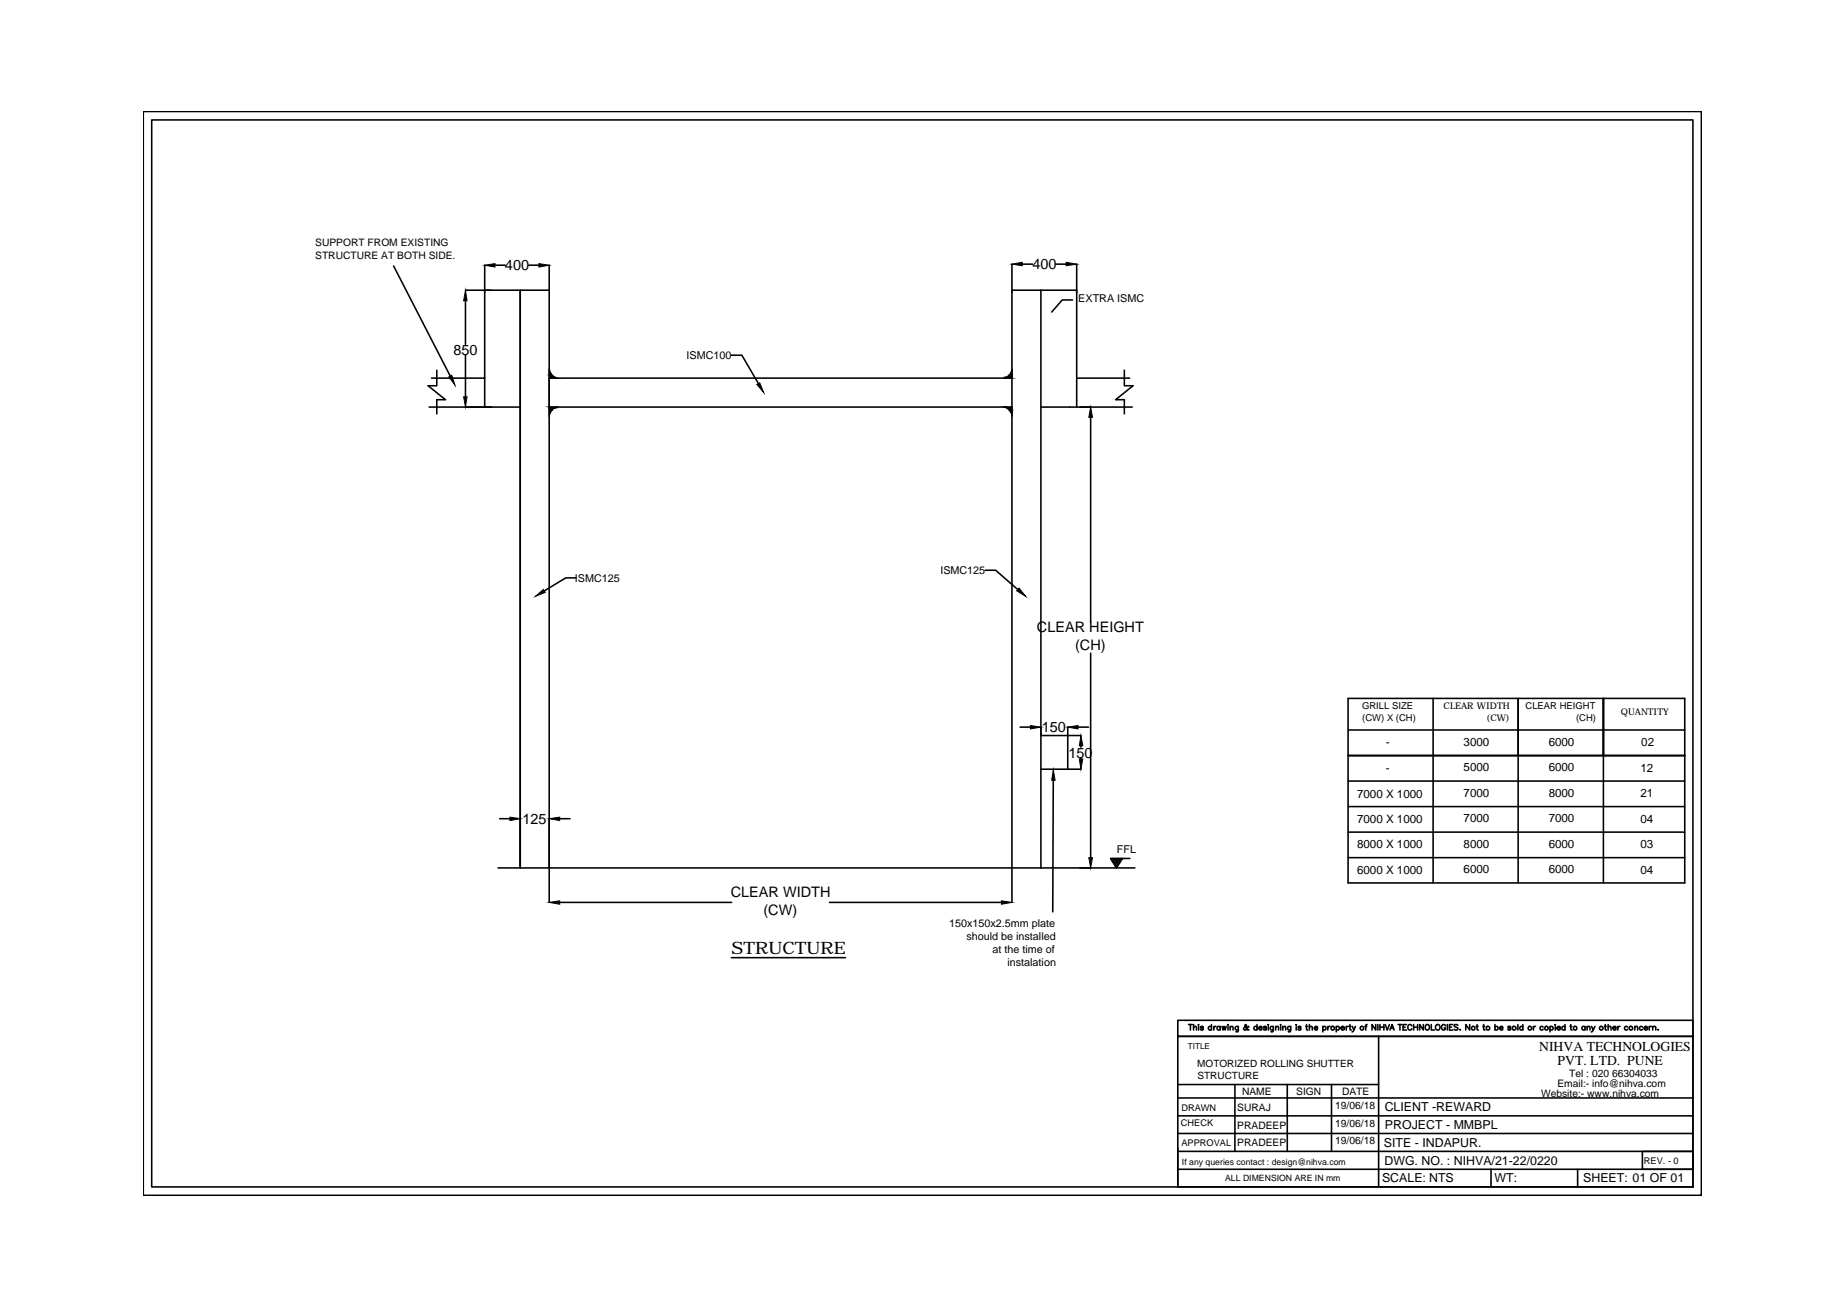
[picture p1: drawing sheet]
<svg xmlns="http://www.w3.org/2000/svg" width="297mm" height="210mm" viewBox="0 0 297 210" stroke-linecap="round" stroke-linejoin="round" font-family="sans-serif">
<!-- layer: 0 -->
<g fill="none" stroke="#000" stroke-width=".25">
<path d="M23 17.9h250.6v174.4h-250.6zM24.4 19.3h247.9v171.6h-247.9zM63.3 42.8l9.1 17.7M70.2 59.5v2.5h-1.4l2.8 2.3h-1.4v2.3M74.9 46.7h13.4M74.9 48.4v7M74.9 57.1v6.7M77.9 42.7v22.8M79.6 42.7h1.7M83.7 46.7v92.9M85 42.7h1.7M88.3 42.7v102.4"/>
<path d="M88.3 59.5a1.67 1.67 0 0 0 1.3 1.3M117.6 57.1h1.7l2.7 4.6M162.7 42.5v102.6M162.7 46.7h10.5M162.8 59.5a1.67 1.67 0 0 1-1.2 1.3M164.4 42.5h1.6M167.4 46.7v92.9M169.8 42.5h1.7M172.5 48.2h-1.7l-1.7 2M173.2 42.5v23M180.8 59.5v2.5h1.4l-2.8 2.3h1.4v2.3M69 65.5h14.7"/>
<path d="M69.4 60.8h8.5M88.3 65.5h74.4M88.3 60.8h74.4M89.6 65.5a1.67 1.67 0 0 0-1.3 1.3M161.6 65.5a1.67 1.67 0 0 1 1.2 1.3M167.4 65.5h14.7M173.2 60.8h8.5M175.4 67.1v33M92.6 92.9h-1.6l-3.4 2.1M158.4 91.7h1.7l3.6 3.1M164.1 117h1.6M167.4 117v1.3h4.3v5.4h-4.3"/>
<path d="M171.7 117v1.5M171.7 118.3h2.1M173.4 117h1.7M173.8 120v.2M175.4 105.1v32.9M216.8 117.4h54.1M216.8 112.3h54.1v29.7h-54.1zM230.5 112.3v29.7M244.2 112.3v29.7M257.9 112.3v29.7M80.1 139.6h102.4M80.4 131.7h1.6"/>
<path d="M90 131.7h1.7M169.4 125.5l-.1 21.2M171.7 123.7h2.1M173.8 121.9v.2M178.7 138.1h-.1M179 138.1l-.3 .2M179.3 138.1l-.4 .4M179.5 138.1l-.5 .6M179.7 139.4l-.2 .2M179.8 138.1l-.7 .7M180.1 138.1l-.9 .9M180.1 138.7l-.7 .7"/>
<path d="M180.4 138.1l-1.1 1.1M180.5 138.1l-1 1.5-.9-1.5h3.1M216.8 121.5h54.1h-54.1M216.8 125.6h54.1M216.8 129.7h54.1M216.8 133.8h54.1M216.8 138h54.1M257.9 121.5v-9.2v9.2M90 145.1h27.7M117.6 154h18.4M133.4 145.1h27.7M189.4 179.5h82.9"/>
<path d="M189.4 176.6h82.9M189.4 174.4h32.3M191.1 164.8h.6M191.4 164.8v.9M192 165.3l.2-.2h.2v.6M192 164.8v.9M192.8 164.8v.1zM192.8 165.1v.6M193.5 165.2l-.1-.1h-.3v.2l.4 .1v.2l-.1 .1-.3-.1M194.8 165.2a.28 .28 0 0 0-.4 0 .28 .28 0 0 0 0 .4 .28 .28 0 0 0 .4 0M194.8 164.8v.9M195.2 165.1v.6"/>
<path d="M195.6 165.1h-.3l-.1 .2M196.2 165.2a.28 .28 0 0 0-.4 0 .28 .28 0 0 0 0 .4 .28 .28 0 0 0 .4 0M196.2 165.1v.6M196.5 165.1l.2 .6 .2-.6 .1 .6 .2-.6M197.5 164.8v.1zM197.5 165.1v.6M197.8 165.3l.2-.2h.3v.6M197.8 165.1v.6M198.6 174.4v10.8M199.2 165.1l-.1 .8h-.3M199.2 165.2a.28 .28 0 0 0-.5 0 .28 .28 0 0 0 0 .4 .28 .28 0 0 0 .5 0M200.8 165.2v-.1a.53 .53 0 0 1-.8 .5v-.3l.5-.3-.2-.2-.1 .1 .1 .2 .3 .5h.2"/>
<path d="M202.2 165.2a.28 .28 0 0 0-.5 0 .28 .28 0 0 0 0 .4 .28 .28 0 0 0 .5 0M202.2 164.8v.9M202.5 165.3h.5a.28 .28 0 0 0-.4-.2 .28 .28 0 0 0-.2 .3 .28 .28 0 0 0 .3 .3l.3-.1M203.7 165.2l-.2-.1h-.2v.2l.3 .1 .1 .2-.2 .1-.3-.1M204 164.8v.1zM204 165.1v.6M204.8 165.1l-.1 .8h-.3M204.8 165.2a.28 .28 0 0 0-.4 0 .28 .28 0 0 0 0 .4 .28 .28 0 0 0 .4 0M205.2 165.3l.2-.2h.2v.6M205.2 165.1v.6M205.9 164.8h.1zM206 165.1v.6"/>
<path d="M206.3 165.3l.2-.2h.2l.1 .6M206.3 165.1v.6M207 174.4v10.8M207.6 165.1l-.1 .8h-.3M207.6 165.2a.28 .28 0 0 0-.4 0 .28 .28 0 0 0 0 .4 .28 .28 0 0 0 .4 0M208.5 164.8v.1zM208.5 165.1v.6M209.2 165.2l-.1-.1h-.3v.2l.4 .1v.2l-.1 .1-.3-.1M210 165.1h.3M210.1 164.8v.7l.2 .2M210.6 165.3l.2-.2h.2v.6M210.6 164.8v.9"/>
<path d="M211.4 165.3h.5a.28 .28 0 0 0-.3-.2 .28 .28 0 0 0-.3 .3 .28 .28 0 0 0 .3 .3l.3-.1M212.7 165.2a.28 .28 0 0 1 .5 0 .28 .28 0 0 1 0 .4 .28 .28 0 0 1-.5 0M212.7 165.1v.9M213.5 165.1v.6M213.9 165.1h-.2l-.2 .2M214.1 174.4v10.8M214.9 165.2a.28 .28 0 0 1 .4 0 .28 .28 0 0 1 0 .4 .28 .28 0 0 1-.4 0M214.9 165.1v.9M215.7 165.3h.5a.29 .29 0 0 0-.4-.2 .29 .29 0 0 0-.1 .4 .29 .29 0 0 0 .4 .1h.1M216.5 165.1v.6M216.8 165.1h-.2l-.1 .2M217 165.1h.3"/>
<path d="M217.1 164.8v.7l.2 .2M217.5 165.1l.2 .6 .3-.6M217.7 165.7l-.3 .3M219.5 165.1h.3M219.9 164.8l-.3 .2v.7M221.2 164.8v.9l-.5-.9v.9M221.6 164.8v.9M221.7 166.7h50.6h-82.9v-2.6h82.9v26.8M221.7 166.7h-32.3v24.2M221.7 166.7v24.2M221.9 164.8v.9M221.9 165.2h.7"/>
<path d="M222.6 164.8v.9M222.8 164.8l.3 .9 .3-.9M223.5 165.7l.4-.9 .3 .9M223.7 165.4h.4M224.8 164.8h.6M225.1 164.8v.9M225.7 165.2h.3M226.2 164.8h-.5v.9h.5M227 165a.33 .33 0 0 0-.3-.2 .33 .33 0 0 0-.3 .3v.2a.33 .33 0 0 0 .3 .4 .33 .33 0 0 0 .3-.2M227.3 165.2h.7M227.3 164.8v.9M228 164.8v.9"/>
<path d="M228.9 164.8v.9l-.6-.9v.9M229.3 164.9l.1-.1a.42 .42 0 0 1 .5 .4 .42 .42 0 0 1-.5 .4l-.2-.3zM230.2 164.8v.9h.5M232.5 165a.33 .33 0 0 0-.4-.2 .33 .33 0 0 0-.3 .3v.2a.32 .32 0 0 0 .3 .4 .32 .32 0 0 0 .4-.4h-.2M232.8 164.8v.9M233.1 165.2h.3M233.7 164.8h-.6v.9h.6M234.5 164.9l-.3-.1-.3 .1v.2l.6 .3v.2l-.3 .1-.3-.1M234.8 165.6h.1zM236.4 164.8v.9l-.7-.9v.9M237.4 165.1h.3M237.5 164.8v.7l.3 .2"/>
<path d="M238.5 165.1h.3M238.6 164.8v.7l.2 .2M240.4 165.2a.28 .28 0 0 1 .4 0 .28 .28 0 0 1 0 .4 .28 .28 0 0 1-.4 0M240.4 164.8v.9M241.2 165.3h.5a.28 .28 0 0 0-.3-.2 .28 .28 0 0 0-.3 .3 .28 .28 0 0 0 .3 .3l.3-.1M243 165.2l-.2-.1h-.3v.2l.4 .1 .1 .2-.2 .1-.3-.1M244.1 164.8v.9M244.9 165.2a.28 .28 0 0 0-.4 0 .28 .28 0 0 0 0 .4 .28 .28 0 0 0 .4 0M244.9 164.8v.9M246.6 165.1v.6M246.9 165.1h-.2l-.1 .2M248.2 165.2a.28 .28 0 0 0-.4 0 .28 .28 0 0 0 0 .4 .28 .28 0 0 0 .4 0"/>
<path d="M249.3 165.2a.28 .28 0 0 1 .4 0 .28 .28 0 0 1 0 .4 .28 .28 0 0 1-.4 0M249.3 165.1v.9M250.1 164.8v.1zM250.1 165.1v.6M250.4 165.3h.5a.28 .28 0 0 0-.3-.2 .28 .28 0 0 0-.2 .3 .28 .28 0 0 0 .2 .3l.3-.1M251.7 165.2a.28 .28 0 0 0-.4 0 .28 .28 0 0 0 0 .4 .28 .28 0 0 0 .4 0M251.7 164.8v.9M252.5 165.1h.3M252.6 164.8v.7l.2 .2M254.9 165.2a.28 .28 0 0 0-.4 0 .28 .28 0 0 0 0 .4 .28 .28 0 0 0 .4 0M254.9 165.1v.6M255.2 165.3l.3-.2h.2v.6"/>
<path d="M255.2 165.1v.6M256 165.1l.2 .6 .3-.6M256.2 165.7l-.3 .3M258 165.1h.3M258.2 164.8v.7l.2 .2M258.6 165.3l.2-.2h.3v.6M258.6 164.8v.9M259.4 165.3h.5a.28 .28 0 0 0-.3-.2 .28 .28 0 0 0-.3 .3 .28 .28 0 0 0 .3 .3l.3-.1M260.2 165.1v.6M260.5 165.1h-.2l-.1 .2M261.8 165.2a.28 .28 0 0 0-.5 0 .28 .28 0 0 0 0 .4 .28 .28 0 0 0 .5 0M262.9 165.3l.2-.2h.2l.1 .6"/>
<path d="M262.9 165.1v.6M264.2 165.2a.28 .28 0 0 0-.4 0 .28 .28 0 0 0 0 .4 .28 .28 0 0 0 .4 0M264.4 165.3h.5a.28 .28 0 0 0-.3-.2 .28 .28 0 0 0-.2 .3 .28 .28 0 0 0 .2 .3l.3-.1M265.2 165.1v.6M265.6 165.1h-.2l-.2 .2M265.8 165.3l.2-.2h.2l.1 .6M265.8 165.1v.6M266.6 165.6h.1zM189.4 184.6v6.3M189.4 185.2h82.9M189.4 182.3h82.9M189.4 188.1h82.9"/>
<path d="M189.4 190.9h82.9M239.8 188.1v2.8M253.7 188.1v2.8M264.1 185.2h8.2v2.9h-8.2z"/>
<circle cx="214.3" cy="165.4" r=".29"/>
<circle cx="219" cy="165.4" r=".29"/>
<circle cx="231.2" cy="165.2" r=".41"/>
<circle cx="236.9" cy="165.4" r=".29"/>
<circle cx="239.3" cy="165.4" r=".29"/>
<circle cx="243.5" cy="165.4" r=".31"/>
<circle cx="246" cy="165.4" r=".29"/>
<circle cx="248.7" cy="165.4" r=".29"/>
<circle cx="253.3" cy="165.4" r=".29"/>
<circle cx="257.5" cy="165.4" r=".29"/>
<circle cx="262.3" cy="165.4" r=".29"/>
</g>
<g fill="#000" stroke="#000" stroke-width=".16">
<path d="M74.9 46.7l.2 1.7h-.5zM77.9 42.7l1.7-.3v.6zM86.7 42.4l1.6 .3-1.6 .3zM88.3 59.5l.2 .4h-.2zM162.7 59.5v.4h-.1zM162.7 42.5l1.7-.3v.5zM171.5 42.2l1.7 .3-1.7 .2zM72.2 60.6l.5-.2 .5 1.6zM74.6 63.8h.5l-.2 1.7zM88.3 66h.4l-.2 .4zM121.7 61.8l.5-.2 .6 1.5zM162.3 66h.4v.4z"/>
<path d="M175.4 65.5l.3 1.6h-.6zM86.1 95.9l1.3-1.1 .3 .5zM163.9 94.6l1 1.3-1.4-.9zM165.7 116.7l1.7 .3-1.7 .2zM171.7 117l1.7-.3v.5zM173.8 118.3l.3 1.7h-.5zM82 131.4l1.7 .3-1.7 .3zM88.3 131.7l1.7-.3v.6zM169.4 123.8l.3 1.7h-.6zM173.6 122.1h.5l-.3 1.6zM175.1 138h.6l-.3 1.6zM88.3 145.1l1.7-.2v.5z"/>
<path d="M161.1 144.9l1.6 .2-1.6 .3z"/>
<path d="M88.3 59.9v.5h.4zM88.3 59.9h.2l.2 .5z"/>
<path d="M88.3 60.4v.2h.8zM88.3 60.4h.4l.4 .2z"/>
<path d="M88.3 60.6v.2h1.2zM88.3 60.6h.8l.4 .2z"/>
<path d="M88.3 65.5v.1h.8zM88.3 65.5h1.2l-.4 .1z"/>
<path d="M88.3 65.6v.4h.4zM88.3 65.6h.8l-.4 .4z"/>
<path d="M88.3 66v.4h.2zM88.3 66.4h.2l-.2 .4z"/>
<path d="M161.6 60.8h1.1l-.7-.2zM162 60.6h.7v.2z"/>
<path d="M162 60.6h.7l-.4-.2zM162.3 60.4h.4v.2z"/>
<path d="M161.6 65.5l.4 .1h.7zM161.6 65.5h1.1v.1z"/>
<path d="M162.6 59.9l-.3 .5h.4zM162.6 59.9h.1v.5z"/>
<path d="M162 65.6l.3 .4h.4zM162 65.6h.7v.4z"/>
<path d="M162.3 66l.3 .4h.1zM162.6 66.4h.1v.4z"/>
</g>
<text font-size="2.8" x="117.6" y="153.4">STRUCTURE</text>
<g font-size="2.3">
<text x="81.2" y="43.5">400</text>
<text x="166" y="43.3">400</text>
<text x="72.9" y="57.1">850</text>
<text x="166.8" y="101.7">CLEAR HEIGHT</text>
<text x="172.9" y="104.5">(CH)</text>
<text x="167.5" y="117.8">150</text>
<text x="171.8" y="121.9">150</text>
<text x="84" y="132.5">125</text>
<text x="117.5" y="144.3">CLEAR WIDTH</text>
<text x="122.8" y="147.1">(CW)</text>
</g>
<g font-size="2.2">
<text x="247.5" y="169">NIHVA TECHNOLOGIES</text>
<text x="250.5" y="171.4">PVT. LTD. PUNE</text>
</g>
<g font-size="2">
<text x="222.7" y="178.8">CLIENT -REWARD</text>
<text x="222.6" y="184.4">SITE - INDAPUR.</text>
<text x="222.7" y="181.6">PROJECT - MMBPL</text>
<text x="222.3" y="190.2">SCALE: NTS</text>
<text x="222.6" y="187.3">DWG. NO. : NIHVA/21-22/0220</text>
<text x="240.3" y="190.1">WT:</text>
<text x="254.6" y="190.2">SHEET: 01 OF 01</text>
</g>
<g font-size="1.9">
<text x="235.4" y="120">3000</text>
<text x="249.1" y="120">6000</text>
<text x="222.9" y="120">-</text>
<text x="222.9" y="124.1">-</text>
<text x="235.4" y="124.1">5000</text>
<text x="249.1" y="124.1">6000</text>
<text x="263.8" y="124.1">12</text>
<text x="264" y="120">02</text>
<text x="218.2" y="128.3">7000 X 1000</text>
<text x="235.4" y="128.2">7000</text>
<text x="249.1" y="128.2">8000</text>
<text x="263.8" y="128.2">21</text>
<text x="218.2" y="136.5">8000 X 1000</text>
<text x="218.2" y="132.4">7000 X 1000</text>
<text x="235.4" y="132.3">7000</text>
<text x="235.4" y="136.4">8000</text>
<text x="249.1" y="132.3">7000</text>
<text x="249.1" y="136.4">6000</text>
<text x="263.8" y="132.3">04</text>
<text x="263.8" y="136.4">03</text>
<text x="218.2" y="140.6">6000 X 1000</text>
<text x="235.4" y="140.5">6000</text>
<text x="249.1" y="140.5">6000</text>
<text x="263.8" y="140.5">04</text>
</g>
<g font-size="1.7">
<text x="50.7" y="39.6">SUPPORT FROM EXISTING</text>
<text x="50.7" y="41.6">STRUCTURE AT BOTH SIDE.</text>
<text x="173.4" y="48.5">EXTRA ISMC</text>
<text x="110.4" y="57.8">ISMC100</text>
<text x="92.5" y="93.5">ISMC125</text>
<text x="151.2" y="92.3">ISMC125</text>
<text x="179.6" y="137.2">FFL</text>
<text x="152.6" y="149.1">150x150x2.5mm plate</text>
<text x="155.4" y="151.2">should be installed</text>
<text x="159.6" y="153.3">at the time of</text>
<text x="162" y="155.3">instalation</text>
<text x="252.4" y="173.2">Tel : 020 66304033</text>
<text x="199" y="178.7">SURAJ</text>
<text x="199.7" y="176.1">NAME</text>
<text x="208.5" y="176.1">SIGN</text>
<text x="214.7" y="178.3">19/06/18</text>
<text x="215.8" y="176.1">DATE</text>
<text x="247.8" y="176.4">Website:- www.nihva.com</text>
<text x="250.5" y="174.9">Email:- info@nihva.com</text>
<text x="199" y="181.6">PRADEEP</text>
<text x="199" y="184.4">PRADEEP</text>
<text x="214.7" y="181.2">19/06/18</text>
<text x="214.7" y="184.1">19/06/18</text>
</g>
<g font-size="1.6">
<text x="192.5" y="171.6">MOTORIZED ROLLING SHUTTER</text>
<text x="192.6" y="173.6">STRUCTURE</text>
</g>
<g font-size="1.5">
<text x="219" y="114.1">GRILL SIZE</text>
<text x="219.1" y="116">(CW) X (CH)</text>
<text x="232.2" y="114.1">CLEAR WIDTH</text>
<text x="239" y="115.9">(CW)</text>
<text x="245.3" y="114.1">CLEAR HEIGHT</text>
<text x="253.5" y="116">(CH)</text>
<text x="260.7" y="115">QUANTITY</text>
<text x="190" y="178.6">DRAWN</text>
<text x="189.9" y="181.2">CHECK</text>
<text x="190" y="184.3">APPROVAL</text>
<text x="264.4" y="187.2">REV. - 0</text>
</g>
<g font-size="1.4">
<text x="190.1" y="187.4">If any queries contact : design@nihva.com</text>
<text x="197" y="189.9">ALL DIMENSION ARE IN mm</text>
</g>
<text font-size="1.3" x="191" y="168.7">TITLE</text>
</svg>
